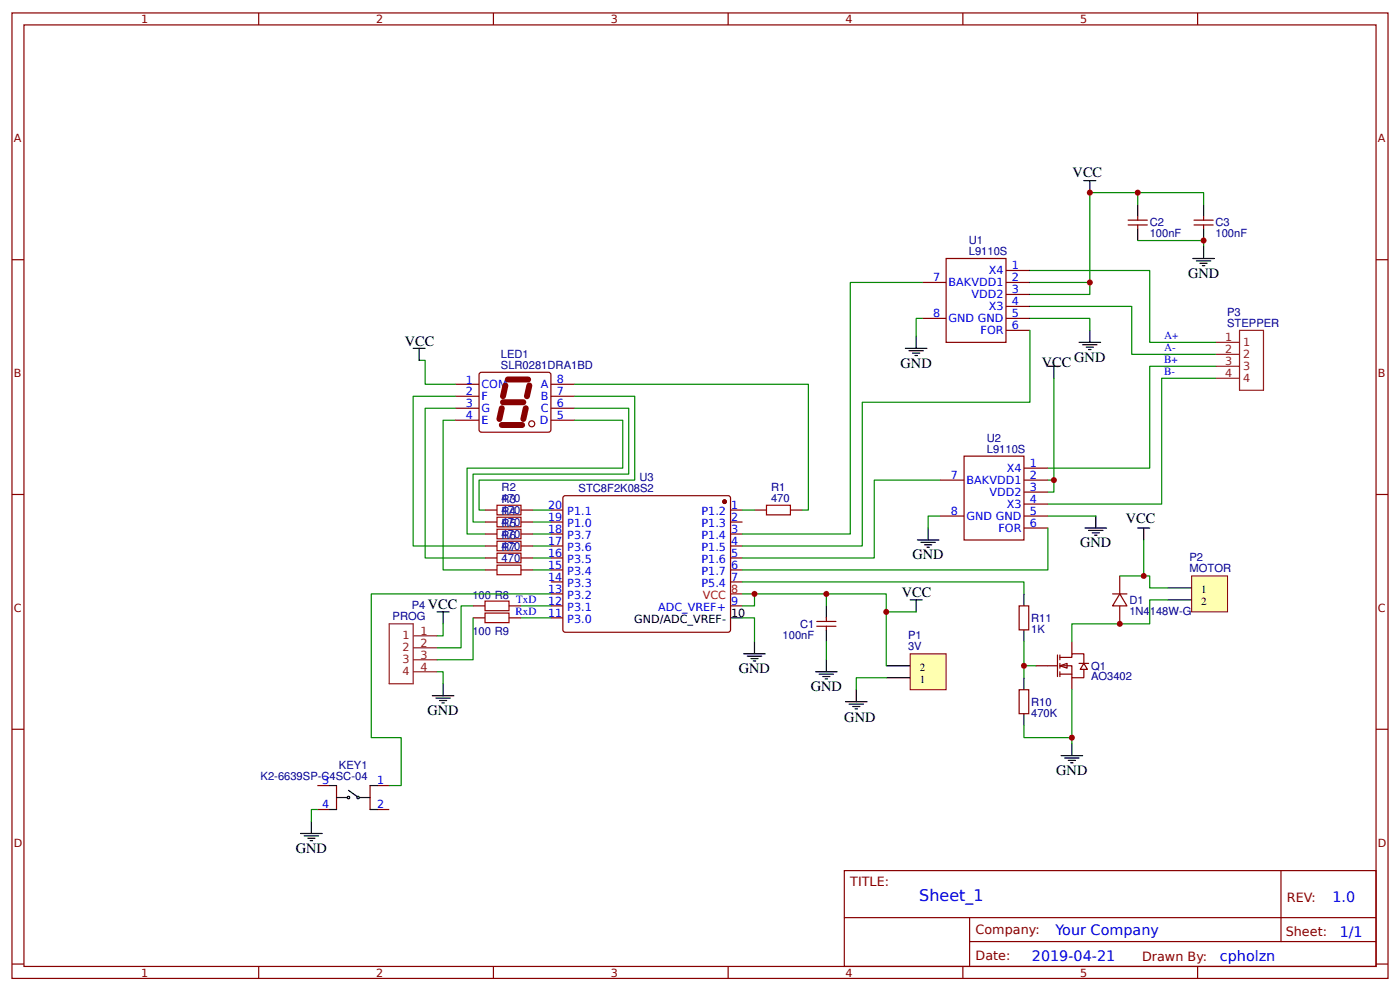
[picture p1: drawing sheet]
<svg xmlns="http://www.w3.org/2000/svg" width="309mm" height="219mm" viewBox="0 0 309 219" stroke-linecap="round" stroke-linejoin="round" font-family="sans-serif">
<g fill="none" stroke="#800" stroke-width=".26">
<path d="M2.6 2.9h304.1v213.2h-304.1zM5.3 5.5h298.7v208h-298.7zM57.1 2.9v2.6M109 2.9v2.6M160.9 2.9v2.6M212.7 2.9v2.6M264.6 2.9v2.6M2.6 57.4h2.7M209 57.1h13.2v18.5h-13.2zM222.2 59.7h5.3M304 57.4h2.7M203.7 62.4h5.3"/>
<path d="M203.7 70.3h5.3M222.2 62.4h5.3M222.2 65h5.3M222.2 67.7h5.3M222.2 70.3h5.3M222.2 73h5.3M100.5 84.9h5.3M100.5 87.5h5.3M100.5 90.2h5.3M100.5 92.8h5.3M105.9 82.5l.5-.3 15 .1 .3 .5-.1 12.4-.4 .3-15.1-.1-.3-.5zM121.7 84.9h5.3"/>
<path d="M121.7 87.5h5.3M121.7 90.2h5.3M121.7 92.8h5.3M2.6 109.2h2.7M121.7 112.7h2.7M121.7 115.3h2.7M121.7 118h2.7M124.6 109.6h36.5l.3 .4-.1 29.4-.4 .2h-36.3l-.2-.5v-29.1zM161.4 112.7h2.6M161.4 115.3h2.6M161.4 118h2.6M207.7 106h5.3"/>
<path d="M207.7 114h5.3M213 100.8h13.2v18.5h-13.2zM226.2 103.4h5.3M226.2 106h5.3M226.2 108.7h5.3M226.2 111.3h5.3M226.2 114h5.3M226.2 116.6h5.3M304 109.2h2.7M121.7 120.6h2.7M121.7 123.2h2.7M121.7 125.9h2.7"/>
<path d="M121.7 128.5h2.7M121.7 133.8h2.7M121.7 136.5h2.7M121.7 131.2h2.7M161.4 120.6h2.6M161.4 123.2h2.6M161.4 125.9h2.6M161.4 128.5h2.6M161.4 133.8h2.6M2.6 161.1h2.7M304 161.1h2.7M186.5 192.3h117.5v21.2h-117.5z"/>
<path d="M283 192.3v15.7M2.6 212.9h2.7M57.1 213.5v2.6M109 213.5v2.6M160.9 213.5v2.6M186.6 202.7h117.3M212.7 213.5v2.6M214.2 208h89.7M214.2 202.7v10.6M264.6 213.5v2.6M304 212.9h2.7"/>
<circle cx="117.5" cy="93.6" r=".66"/>
</g>
<path d="M110.9 93.9h4.5M110.9 90.2l-.6 2.4M111.1 88.8h4.5M111.7 85.1l-.6 2.4M112.2 83.8h4.5M116.2 90.2l-.6 2.4M116.9 85.1l-.5 2.4" fill="none" stroke="#800" stroke-width="1.3"/>
<circle cx="160.1" cy="110.8" r=".4" fill="#800" stroke="#800" stroke-width=".26"/>
<path d="M161.4 131.2h2.6" fill="none" stroke="#f00" stroke-width=".26"/>
<path d="M161.4 136.5h2.6" fill="none" stroke="#000" stroke-width=".26"/>
<path d="M268.6 75.6h5.2M268.6 78.3h5.2M273.8 73h5.3v13.2h-5.3zM268.6 80.9h5.2M268.6 83.6h5.2" fill="none" stroke="#8d2323" stroke-width=".26"/>
<path d="M201.1 144.4h7.9v7.9h-7.9z" fill="#ffffb0" stroke="#800000" stroke-width=".22"/>
<path d="M195.8 149.7h5.3M195.8 147.1h5.3" fill="none" stroke="#000" stroke-width=".26"/>
<path d="M263.3 127.2h7.9v7.9h-7.9z" fill="#ffffb0" stroke="#800000" stroke-width=".22"/>
<g fill="none" stroke="#000" stroke-width=".26">
<path d="M239.4 39.9h2.7M240.8 39.9v2.6M251.4 45.2v2.6M251.4 50.5v2.6M263.5 57.1h4.8M264.3 57.6h3.2M265.1 58.2h1.6M265.6 58.7h.6M265.9 45.2v2.6M265.9 50.5v2.6M265.9 54.5v2.6M91.3 76.9h2.6"/>
<path d="M92.6 76.9v2.7M200 76.9h4.8M200.8 77.5h3.2M201.6 78h1.6M202.1 78.5h.6M202.4 74.3v2.6M238.4 75.6h4.8M239.2 76.1h3.2M240 76.7h1.6M240.5 77.2h.5M240.8 73v2.6M231.5 80.9h2.7"/>
<path d="M232.8 80.9v2.7M202.7 119.3h4.7M203.5 119.8h3.1M205.1 116.6v2.7M239.7 116.6h4.8M240.5 117.2h3.2M241.3 117.7h1.6M241.8 118.2h.6M242.1 114v2.6M96.6 135.1h2.6M97.9 135.1v2.7M182.6 133.8v2.7"/>
<path d="M182.6 139.1v2.7M204.3 120.3h1.5M204.8 120.9h.5M258 129.9h5.3M258 132.5h5.3M95.5 153.7h4.8M96.3 154.2h3.2M97.1 154.7h1.6M97.6 155.3h.6M97.9 151v2.7M164.3 144.4h4.8M165.1 144.9h3.2"/>
<path d="M165.9 145.5h1.6M166.4 146h.6M166.7 141.8v2.6M180.2 148.4h4.7M181 148.9h3.1M181.8 149.4h1.6M182.3 150h.5M182.6 145.7v2.7"/>
</g>
<g fill="none" stroke="#080" stroke-width=".26">
<path d="M227.5 59.7h26.5v15.9h14.6M251.4 53.1h14.5v1.4M251.4 42.5v2.7M265.9 45.2v-2.7h-25.1v19.9h-13.3M92.6 79.6h1.3v5.3h6.6M203.7 70.3h-1.3v4M203.7 62.4h-15.8v55.6h-23.9M227.5 67.7h22.5v10.6h18.6M227.5 70.3h13.3v2.7M227.5 73v15.8h-37v31.8h-26.5M240.8 62.4v2.6h-13.3M127 84.9h51.6v27.8h-1.3"/>
<path d="M127 87.5h13.2v18.5h-34.4v6.7h1.4M127 90.2h11.9v14.5h-34.4v10.6h2.7M127 92.8h10.6v10.6h-34.4v14.6h4M232.8 83.6v25.1h-1.3M268.6 80.9h-14.6v22.5h-22.5M268.6 83.6h-12v27.7h-25.1M207.7 114h-2.6v2.6M207.7 106h-14.6v17.2h-29.1M231.5 114h10.6M97.9 137.8v2.6h-1.3M104.5 133.8h-2.6v9.3h-5.3M104.5 136.5v9.2h-7.9"/>
<path d="M115.1 133.8h6.6M115.1 136.5h6.6M164 131.2h31.8v15.9M164 136.5h2.7v5.3M182.6 131.2v2.6M96.6 148.4h1.3v2.6M182.6 141.8v3.9"/>
</g>
<g fill="none" stroke="#800" stroke-width=".26">
<path d="M249.2 49.7h4.3M249.2 48.6h4.3M251.4 47.8v.8M251.4 49.7v.8M263.8 49.7h4.2M263.8 48.6h4.2M265.9 47.8v.8M265.9 49.7v.8M107.2 112.7h2.6M107.2 115.3h2.6M107.2 118h2.6M115.1 112.7h2.6"/>
<path d="M115.1 115.3h2.6M115.1 118h2.6M166.7 112.7h2.6M174.6 112.7h2.7M104.5 133.8h2.7M104.5 136.5h2.7M107.2 120.6h2.6M107.2 123.2h2.6M107.2 125.9h2.6M112.4 133.8h2.7M112.4 136.5h2.7M115.1 120.6h2.6"/>
<path d="M115.1 123.2h2.6M115.1 125.9h2.6M180.4 138.3h4.3M180.4 137.3h4.3M182.6 136.5v.8M182.6 138.3v.8"/>
</g>
<path d="M109.8 111.6h5.3v2.1h-5.3zM109.8 114.2h5.3v2.2h-5.3zM109.8 116.9h5.3v2.1h-5.3zM109.8 119.5h5.3v2.2h-5.3zM169.3 111.6h5.3v2.1h-5.3zM107.2 132.8h5.2v2.1h-5.2zM107.2 135.4h5.2v2.1h-5.2zM109.8 122.2h5.3v2.1h-5.3zM109.8 124.8h5.3v2.1h-5.3z" fill="none" stroke="#a00000" stroke-width=".26"/>
<path d="M86 137.8h5.3v13.2h-5.3zM91.3 140.4h5.3M91.3 143.1h5.3M91.3 145.7h5.3M91.3 148.4h5.3" fill="none" stroke="#8d2323" stroke-width=".26"/>
<g fill="#fefefe" stroke="#800" stroke-width=".26">
<path d="M234.2 147.1l1.5-.6v1.1z"/>
<path d="M239.4 146.5l.8 1.3h-1.5z"/>
</g>
<g fill="none" stroke="#800" stroke-width=".26">
<path d="M225.2 133.8h2.1v5.3h-2.1zM245.8 131.2h3.2M247.4 131.2l1.6 2.6h-3.2zM247.4 127.2v4M247.4 133.8v4M225.2 152.3h2.1v5.3h-2.1zM228.9 147.1h4.7M233.6 144.7v4.7M234.2 145.2h2.6v-.8h2.6v2.1M234.2 147.1h2.6v2.6h2.6v-1.9M234.2 148.9h2.6M234.2 144.7v1"/>
<path d="M234.2 146.5v1.1M234.2 148.4v1M236.8 141.8v2.6M236.8 149.7v2.6M238.4 146.5h2.1M70.1 178.8h2.7M70.1 173.5h2.7M74.3 173.5v5.3M81.8 173.5v5.3M83.3 178.8h2.7M83.3 173.5h2.7"/>
</g>
<g fill="none" stroke="#000" stroke-width=".26">
<path d="M251.4 116.6h2.6M252.7 116.6v2.7M201.1 132.5h2.6M202.4 132.5v2.6M226.2 131.2v2.6M226.2 139.1v2.7M186.8 155h4.8M187.6 155.5h3.2M188.4 156.1h1.6M188.9 156.6h.5M189.2 152.3v2.7M226.2 149.7v2.6"/>
<path d="M226.2 157.6v2.7M72.8 173.5h1.5M72.8 178.8h1.5M74.3 176.2h2.4M77 174.6l1.8 1.3M79.4 176.2h2.4M81.8 173.5h1.5M81.8 178.8h1.5M234.4 166.9h4.8M235.2 167.4h3.2M236 168h1.6M236.5 168.5h.6"/>
<path d="M236.8 164.3v2.6M66.4 184.1h4.8M67.2 184.6h3.2M68 185.2h1.6M68.5 185.7h.6M68.8 181.5v2.6"/>
<circle cx="77" cy="176.2" r=".26"/>
<circle cx="79.1" cy="176.2" r=".26"/>
</g>
<g fill="none" stroke="#080" stroke-width=".26">
<path d="M100.5 87.5h-9.2v33.1h15.9M100.5 90.2h-6.6v33h13.3M100.5 92.8h-2.6v33.1h9.3M117.7 118h4M117.7 115.3h4M117.7 112.7h4M164 112.7h2.7M231.5 116.6v9.3h-67.5M231.5 106h1.3M252.7 119.3v7.9M117.7 120.6h4M117.7 123.2h4"/>
<path d="M117.7 125.9h4M121.7 131.2h-39.7v31.7h6.6v10.6h-2.6M164 128.5h62.2v2.7M166.7 131.2v2.6h-2.7M195.8 135.1h6.6M247.4 127.2h6.6v2.7h4M258 132.5h-4v5.3h-17.2v4M195.8 149.7h-6.6v2.6M226.2 141.8v5.3h2.7M226.2 147.1v2.6M236.8 152.3v12M70.1 178.8h-1.3v2.7"/>
<path d="M226.2 160.3v2.6h10.6"/>
</g>
<g fill="#c00">
<circle cx="166.7" cy="131.2" r=".66"/>
<circle cx="195.8" cy="135.1" r=".66"/>
<circle cx="232.8" cy="106" r=".66"/>
<circle cx="247.4" cy="137.8" r=".66"/>
<circle cx="236.8" cy="162.9" r=".66"/>
<circle cx="240.8" cy="62.4" r=".66"/>
<circle cx="240.8" cy="42.5" r=".66"/>
<circle cx="265.9" cy="53.1" r=".66"/>
<circle cx="182.6" cy="131.2" r=".66"/>
<circle cx="251.4" cy="42.5" r=".66"/>
<circle cx="226.2" cy="147.1" r=".66"/>
<circle cx="252.7" cy="127.2" r=".66"/>
</g>
<text font-size="3.5" fill="#00f" x="203.1" y="199.1">Sheet_1</text>
<g font-size="3.2">
<text x="237" y="39">VCC</text>
<text x="262.5" y="61.3">GND</text>
<text x="89.4" y="76.4">VCC</text>
<text x="199" y="81.2">GND</text>
<text x="230.2" y="81.1">VCC</text>
<text x="237.3" y="79.9">GND</text>
<text x="248.7" y="115.5">VCC</text>
<text x="201.6" y="123.5">GND</text>
<text x="238.7" y="120.9">GND</text>
<text x="199.2" y="132">VCC</text>
<text x="94.5" y="134.6">VCC</text>
<text x="163.2" y="148.6">GND</text>
<text x="179.1" y="152.6">GND</text>
<text x="94.5" y="157.9">GND</text>
<text x="186.5" y="159.4">GND</text>
<text x="233.4" y="171.1">GND</text>
<text x="65.3" y="188.3">GND</text>
</g>
<g font-size="3.2" fill="#00f">
<text x="294.4" y="199.2">1.0</text>
<text x="233.2" y="206.4">Your Company</text>
<text x="296" y="207">1/1</text>
<text x="228" y="212.3">2019-04-21</text>
<text x="269.5" y="212.2">cpholzn</text>
</g>
<g font-size="2.8" fill="#800">
<text x="187.9" y="195.7">TITLE:</text>
<text x="284.3" y="199.2">REV:</text>
<text x="215.5" y="206.4">Company:</text>
<text x="284.1" y="206.9">Sheet:</text>
<text x="215.5" y="212.1">Date:</text>
<text x="252.3" y="212.2">Drawn By:</text>
</g>
<g font-size="2.5" fill="#800">
<text x="31.2" y="5.1">1</text>
<text x="83.1" y="5.1">2</text>
<text x="134.9" y="5.1">3</text>
<text x="186.8" y="5.1">4</text>
<text x="238.7" y="5.1">5</text>
<text x="3" y="31.4">A</text>
<text x="304.4" y="31.4">A</text>
<text x="3" y="83.3">B</text>
<text x="304.4" y="83.3">B</text>
<text x="3" y="135.1">C</text>
<text x="304.4" y="135.1">C</text>
<text x="3" y="187">D</text>
<text x="304.4" y="187">D</text>
<text x="31.2" y="215.7">1</text>
<text x="83.1" y="215.7">2</text>
<text x="134.9" y="215.7">3</text>
<text x="186.8" y="215.7">4</text>
<text x="238.7" y="215.7">5</text>
</g>
<g font-size="2.5" fill="#000080">
<text x="214" y="53.9">U1</text>
<text x="254" y="52.4">100nF</text>
<text x="254" y="50">C2</text>
<text x="268.6" y="52.4">100nF</text>
<text x="268.6" y="50">C3</text>
<text x="214" y="56.3">L9110S</text>
<text x="271.1" y="69.8">P3</text>
<text x="271.1" y="72.2">STEPPER</text>
<text x="110.7" y="81.4">SLR0281DRA1BD</text>
<text x="110.7" y="79.1">LED1</text>
<text x="218" y="100">L9110S</text>
<text x="218" y="97.6">U2</text>
<text x="141.3" y="106.3">U3</text>
<text x="110.8" y="110.8">470</text>
<text x="110.8" y="108.5">R2</text>
<text x="110.8" y="113.4">470</text>
<text x="110.8" y="111.1">R3</text>
<text x="110.8" y="113.8">R4</text>
<text x="127.8" y="108.7">STC8F2K08S2</text>
<text x="170.4" y="110.8">470</text>
<text x="170.4" y="108.5">R1</text>
<text x="110.8" y="116.1">470</text>
<text x="110.8" y="118.7">470</text>
<text x="110.8" y="116.4">R5</text>
<text x="110.8" y="119.1">R6</text>
<text x="110.8" y="121.4">470</text>
<text x="110.8" y="124">470</text>
<text x="110.8" y="121.7">R7</text>
<text x="262.8" y="123.9">P2</text>
<text x="262.8" y="126.4">MOTOR</text>
<text x="86.7" y="137">PROG</text>
<text x="91" y="134.6">P4</text>
<text x="104.4" y="132.4">100 R8</text>
<text x="227.8" y="137.3">R11</text>
<text x="249.5" y="135.8">1N4148W-G</text>
<text x="249.5" y="133.4">D1</text>
<text x="104.4" y="140.3">100 R9</text>
<text x="172.9" y="141.1">100nF</text>
<text x="176.8" y="138.6">C1</text>
<text x="200.6" y="143.6">3V</text>
<text x="200.6" y="141.2">P1</text>
<text x="227.8" y="139.7">1K</text>
<text x="241" y="147.9">Q1</text>
<text x="227.8" y="155.8">R10</text>
<text x="241" y="150.3">AO3402</text>
<text x="227.8" y="158.3">470K</text>
<text x="57.6" y="172.2">K2-6639SP-C4SC-04</text>
<text x="74.9" y="169.8">KEY1</text>
</g>
<g font-size="2.5" fill="#00f">
<text x="223.6" y="59.5">1</text>
<text x="206.1" y="62.1">7</text>
<text x="209.5" y="63.2">BAKVDD1</text>
<text x="214.7" y="65.8">VDD2</text>
<text x="218.5" y="60.5">X4</text>
<text x="223.6" y="62.1">2</text>
<text x="223.6" y="64.8">3</text>
<text x="206.1" y="70.1">8</text>
<text x="209.5" y="71.1">GND GND</text>
<text x="218.5" y="68.5">X3</text>
<text x="223.6" y="67.4">4</text>
<text x="223.6" y="70.1">5</text>
<text x="216.6" y="73.8">FOR</text>
<text x="223.6" y="72.7">6</text>
<text x="257.2" y="75">A+</text>
<text x="257.2" y="77.6">A-</text>
<text x="257.2" y="80.2">B+</text>
<text x="257.2" y="82.9">B-</text>
<text x="102.9" y="84.9">1</text>
<text x="102.9" y="87.3">2</text>
<text x="102.9" y="89.9">3</text>
<text x="106.4" y="85.7">COM</text>
<text x="106.4" y="88.3">F</text>
<text x="119.5" y="88.3">B</text>
<text x="119.5" y="85.7">A</text>
<text x="123" y="89.9">6</text>
<text x="123" y="87.3">7</text>
<text x="123" y="84.6">8</text>
<text x="102.9" y="92.6">4</text>
<text x="106.4" y="91">G</text>
<text x="106.4" y="93.6">E</text>
<text x="119.3" y="93.6">D</text>
<text x="119.5" y="91">C</text>
<text x="123" y="92.6">5</text>
<text x="210.1" y="105.8">7</text>
<text x="213.5" y="106.8">BAKVDD1</text>
<text x="222.4" y="104.2">X4</text>
<text x="227.5" y="103.1">1</text>
<text x="227.5" y="105.8">2</text>
<text x="121.1" y="112.4">20</text>
<text x="125.3" y="113.7">P1.1</text>
<text x="155" y="113.7">P1.2</text>
<text x="161.5" y="112.4">1</text>
<text x="210.1" y="113.7">8</text>
<text x="218.6" y="109.5">VDD2</text>
<text x="222.4" y="112.1">X3</text>
<text x="227.5" y="108.4">3</text>
<text x="227.5" y="111.1">4</text>
<text x="227.5" y="113.7">5</text>
<text x="121.1" y="117.7">18</text>
<text x="121.1" y="115">19</text>
<text x="125.3" y="119">P3.7</text>
<text x="125.3" y="116.4">P1.0</text>
<text x="155" y="116.4">P1.3</text>
<text x="155" y="119">P1.4</text>
<text x="161.5" y="115">2</text>
<text x="161.5" y="117.7">3</text>
<text x="213.5" y="114.8">GND GND</text>
<text x="220.6" y="117.4">FOR</text>
<text x="227.5" y="116.4">6</text>
<text x="121.1" y="125.6">15</text>
<text x="121.1" y="123">16</text>
<text x="121.1" y="120.3">17</text>
<text x="125.3" y="124.3">P3.5</text>
<text x="125.3" y="121.7">P3.6</text>
<text x="155" y="121.7">P1.5</text>
<text x="155" y="124.3">P1.6</text>
<text x="161.5" y="120.3">4</text>
<text x="161.5" y="123">5</text>
<text x="161.5" y="125.6">6</text>
<text x="121.1" y="130.9">13</text>
<text x="121.1" y="128.3">14</text>
<text x="125.3" y="129.6">P3.3</text>
<text x="125.3" y="126.9">P3.4</text>
<text x="155" y="126.9">P1.7</text>
<text x="155" y="129.6">P5.4</text>
<text x="161.5" y="128.3">7</text>
<text x="113.9" y="135.8">RxD</text>
<text x="114" y="133.2">TxD</text>
<text x="121.1" y="136.2">11</text>
<text x="121.1" y="133.6">12</text>
<text x="125.3" y="137.5">P3.0</text>
<text x="125.3" y="134.9">P3.1</text>
<text x="125.3" y="132.2">P3.2</text>
<text x="145.4" y="134.9">ADC_VREF+</text>
<text x="161.5" y="133.6">9</text>
<text x="71.2" y="173.2">3</text>
<text x="83.3" y="173.2">1</text>
<text x="71.2" y="178.5">4</text>
<text x="83.3" y="178.5">2</text>
</g>
<g font-size="2.5" fill="#8d2323">
<text x="270.7" y="75.4">1</text>
<text x="270.7" y="78">2</text>
<text x="274.6" y="76.4">1</text>
<text x="270.7" y="80.6">3</text>
<text x="270.7" y="83.3">4</text>
<text x="274.6" y="79.1">2</text>
<text x="274.6" y="81.7">3</text>
<text x="274.6" y="84.3">4</text>
<text x="88.9" y="141.2">1</text>
<text x="88.9" y="143.9">2</text>
<text x="92.9" y="140.2">1</text>
<text x="92.9" y="142.8">2</text>
<text x="88.9" y="146.5">3</text>
<text x="88.9" y="149.2">4</text>
<text x="92.9" y="145.5">3</text>
<text x="92.9" y="148.1">4</text>
</g>
<g font-size="2.5" fill="#f00">
<text x="161.5" y="130.9">8</text>
<text x="155.3" y="132.2">VCC</text>
</g>
<g font-size="2.5">
<text x="140.1" y="137.5">GND/ADC_VREF-</text>
<text x="161.5" y="136.2">10</text>
</g>
<g font-size="2.4">
<text x="265.4" y="131">1</text>
<text x="265.4" y="133.7">2</text>
<text x="203.2" y="148.2">2</text>
<text x="203.2" y="150.9">1</text>
</g>
</svg>
